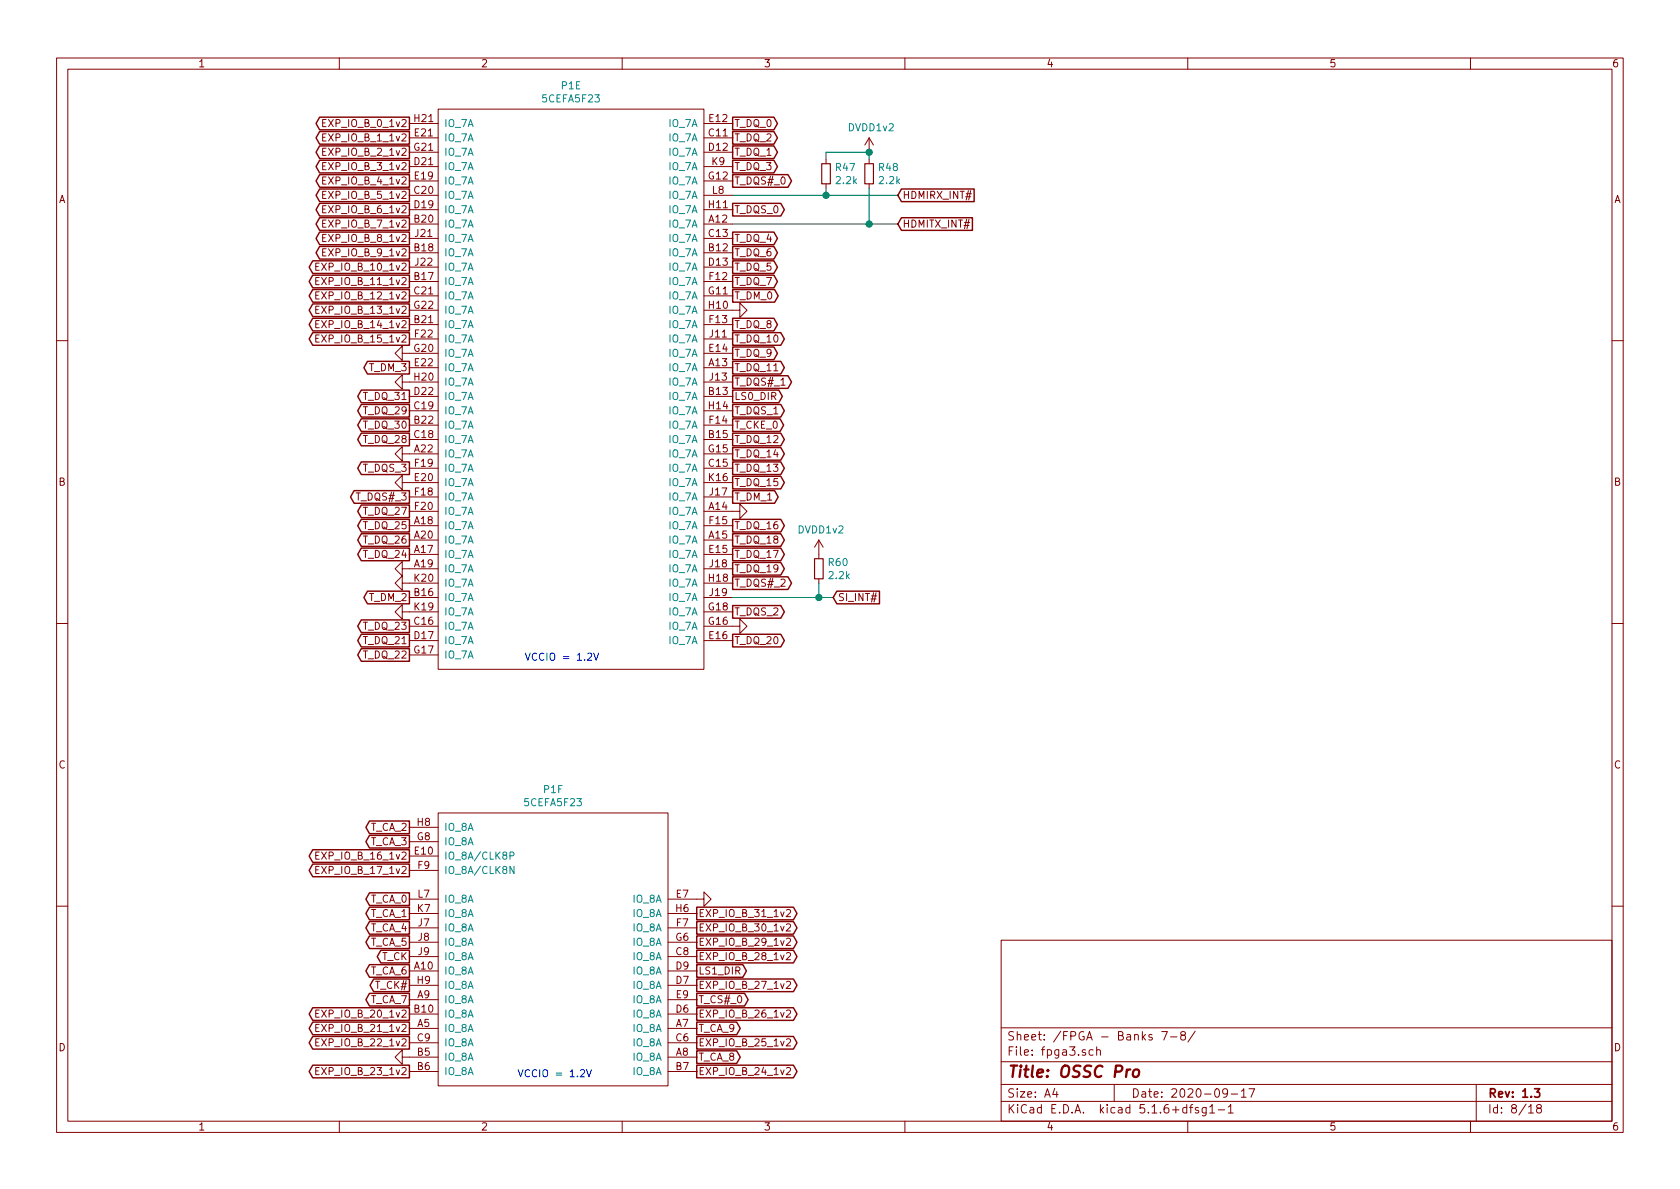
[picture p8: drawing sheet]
<svg xmlns="http://www.w3.org/2000/svg" width="297mm" height="210mm" viewBox="0 0 297 210" stroke-linecap="round" stroke-linejoin="round" font-family="sans-serif">
<g fill="none" stroke="#840000" stroke-width=".18">
<path d="M10 10.3h277v189.9h-277zM12 12.2h273v186.1h-273zM60 10.3v1.9M77.5 19.3h47v99.1h-47zM110 10.3v1.9M160 10.3v1.9M210 10.3v1.9M260 10.3v1.9M57 21.7h.5M57 24.3h.5M57 26.8h.5M57 29.4h.5"/>
<path d="M57 31.9h.5M57 34.4h.5M57 37h.5M57 39.5h.5M57.7 21.1h-.7v1.3h.7M57.7 23.7h-.7v1.2h.7M57.7 26.2h-.7v1.3h.7M57.7 28.7h-.7v1.3h.7M57.7 31.3h-.7v1.3h.7M57.7 33.8h-.7v1.3h.7M57.7 36.4h-.7v1.2h.7M57.7 38.9h-.7v1.3h.7"/>
<path d="M72.4 39.6h5.1M72.4 24.4h5.1M72.4 34.5h5.1M72.4 26.9h5.1M72.4 37.1h5.1M72.4 29.5h5.1M72.4 21.8h5.1M72.4 32h5.1M124.5 39.6h5M124.5 24.4h5M124.5 34.5h5M124.5 26.9h5"/>
<path d="M124.5 37.1h5M124.5 29.5h5M124.5 21.8h5M124.5 32h5M146 28.2v.8M146 32.5v.8M153.7 24.4l-.8 1.2M153.7 24.4v2.5M153.7 28.2v.8M153.7 32.5v.8M153.7 24.4l.7 1.2M55.8 59.8h.5"/>
<path d="M55.8 57.3h.5M55.8 54.8h.5M55.8 52.2h.5M55.8 49.7h.5M55.8 47.1h.5M56.4 59.2h-.6v1.3h.6M56.4 56.7h-.6v1.3h.6M56.4 54.1h-.6v1.3h.6M56.4 51.6h-.6v1.3h.6M56.4 49.1h-.6v1.2h.6M56.4 46.5h-.6v1.3h.6M57 44.6h.5"/>
<path d="M57 42.1h.5M57.7 44h-.7v1.3h.7M57.7 41.4h-.7v1.3h.7M72.4 44.7h5.1M72.4 49.8h5.1M72.4 57.4h5.1M72.4 42.2h5.1M72.4 52.3h5.1M72.4 47.2h5.1M72.4 59.9h5.1M72.4 54.9h5.1M124.5 54.9h6.3v-1.3l1.3 1.3-1.3 1.2v-1.2"/>
<path d="M124.5 44.7h5M124.5 49.8h5M124.5 57.4h5M124.5 42.2h5M124.5 52.3h5M124.5 47.2h5M124.5 59.9h5M10 60.2h2M71.1 62.5v-1.3l-1.3 1.3 1.3 1.2v-1.2h6.4M71.1 67.6v-1.3l-1.3 1.3 1.3 1.2v-1.2h6.4M72.4 65h5.1M72.4 70.1h5.1"/>
<path d="M72.4 77.7h5.1M72.4 75.2h5.1M72.4 72.6h5.1M124.5 65h5M124.5 70.1h5M124.5 77.7h5M124.5 75.2h5M124.5 72.6h5M124.5 62.5h5M124.5 67.6h5M285 60.2h2M71.1 85.3v-1.2l-1.3 1.2 1.3 1.3v-1.3h6.4"/>
<path d="M71.1 80.3v-1.3l-1.3 1.3 1.3 1.2v-1.2h6.4M72.4 90.4h5.1M72.4 95.5h5.1M72.4 98h5.1M72.4 93h5.1M72.4 82.8h5.1M72.4 87.9h5.1M124.5 90.4h6.3v-1.3l1.3 1.3-1.3 1.3v-1.3M124.5 95.5h5M124.5 98h5M124.5 93h5M124.5 80.3h5"/>
<path d="M124.5 82.8h5M124.5 85.3h5M124.5 87.9h5M144.8 95.5l-.8 1.3M144.8 95.5v3.3M144.8 95.5l.7 1.3M10 110.3h2M71.1 108.2v-1.3l-1.3 1.3 1.3 1.3v-1.3h6.4M71.1 103.1v-1.3l-1.3 1.3 1.3 1.3v-1.3h6.4M71.1 100.6v-1.3l-1.3 1.3 1.3 1.2v-1.2h6.4M72.4 105.7h5.1M72.4 110.7h5.1"/>
<path d="M72.4 113.3h5.1M72.4 115.8h5.1M124.5 110.7h6.3v-1.2l1.3 1.2-1.3 1.3v-1.3M124.5 100.6h5M124.5 105.7h5M124.5 113.3h5M124.5 108.2h5M124.5 103.1h5M144.8 102.4v.7M285 110.3h2M55.8 153.8h.5M55.8 151.3h.5"/>
<path d="M56.4 153.2h-.6v1.3h.6M56.4 150.7h-.6v1.2h.6M72.4 151.4h5.1M72.4 159h5.1M72.4 153.9h5.1M72.4 148.8h5.1M72.4 146.3h5.1M77.5 143.8h40.6v48.2h-40.6zM118.1 159h6.4v-1.3l1.2 1.3-1.2 1.3v-1.3M10 160.2h2M55.8 179.2h.5M56.4 178.6h-.6v1.3h.6"/>
<path d="M72.4 171.7h5.1M72.4 176.8h5.1M72.4 179.3h5.1M72.4 169.2h5.1M72.4 174.2h5.1M72.4 164.1h5.1M72.4 166.6h5.1M72.4 161.5h5.1M118.1 171.7h5.1M118.1 176.8h5.1M118.1 179.3h5.1M118.1 169.2h5.1"/>
<path d="M118.1 174.2h5.1M118.1 164.1h5.1M118.1 166.6h5.1M118.1 161.5h5.1M139 161l.5-.2 .2 .2 .1 .2-.1 .2-.7 .7h.8M139 163.5l.5-.1 .2 .1 .1 .2-.1 .2-.7 .7h.8M139 166l.5-.1 .2 .1 .1 .3-.1 .2-.7 .7h.8M139 168.6l.5-.2 .2 .2 .1 .2-.1 .2-.7 .7h.8M139 173.7l.5-.2 .2 .2 .1 .2-.1 .2-.7 .7h.8M139 178.7l.5-.1 .2 .1 .1 .3-.1 .2-.7 .7h.8M177 166.3h108v32h-108zM285 160.2h2"/>
<path d="M55.8 181.8h.5M55.8 184.3h.5M55.8 189.4h.5M56.4 183.7h-.6v1.3h.6M56.4 188.8h-.6v1.2h.6M56.4 181.1h-.6v1.3h.6M60 198.3v1.9M71.1 186.9v-1.2l-1.3 1.2 1.3 1.3v-1.3h6.4M72.4 181.9h5.1M72.4 189.5h5.1M72.4 184.4h5.1M110 198.3v1.9"/>
<path d="M118.1 181.9h5.1M118.1 186.9h5.1M118.1 189.5h5.1M118.1 184.4h5.1M139 188.9l.5-.1 .2 .1 .1 .2-.1 .2-.7 .7h.8M139 183.8l.5-.1 .2 .1 .1 .2-.1 .2-.7 .8h.8M160 198.3v1.9M177 194.8h108M177 191.8h108M177 187.8h108M177 181.8h108M186.5 192.5l-.4 1h1"/>
<path d="M186.8 193v1M193.3 185.7l-.5-.1-.2 .3 .1 .6h.6M193.9 185.7h.1a.37 .37 0 0 1 .6 .1v.8M193.9 185.1v1.5M197 191.8v3M203.7 183l-.4-.1-.2 .2 .1 .3 .5 .1v.3h-.6M205.4 182.4h1l-.6 1.5M207 183.4h1.1M209 183.1l-.2-.2v-.3a.48 .48 0 0 1 .7 0v.4l-.7 .2v.4l.2 .3 .5-.1 .1-.2-.1-.4-.2-.1M210 198.3v1.9M210.3 195.8h.6M210.9 195.3l-.4 .2v1.3"/>
<path d="M211.3 182.3l-1.3 2M211.9 195.9l-.4-.1-.2 .2 .1 .3 .5 .1v.3h-.6M213.3 195.8v1.2l-.3 .3h-.4M213.3 195.9l-.5-.1-.3 .3 .1 .6 .2 .1 .5-.1M213.9 195.8l.4-.5v1.5M213.9 196.8h.9M215.4 196.3h1.1M217 193.2l-.1 .2a.48 .48 0 0 1-.6-.1v-.6a.48 .48 0 0 1 .6-.1l.1 .1a1.19 1.19 0 0 1-.2 1.2l-.5 .1M217.2 195.8l.4-.5v1.5M217.2 196.8h.8M217.7 193.5h1.1M219.5 193l.4-.5v1.5"/>
<path d="M219.5 194h.8M220.8 192.5h1l-.6 1.5M260 198.3v1.9M261 191.8v6.5M270.3 195.8l.4-.5v1.5M270.3 196.8h.8M272 196l-.3-.3 .1-.2a.48 .48 0 0 1 .6-.1l.1 .2-.1 .3-.6 .1a.48 .48 0 0 0 0 .7l.2 .1 .5-.1v-.4l-.2-.3"/>
</g>
<path d="M271.3 192.5h.9l-.5 .6 .5 .1v.7l-.2 .1-.7-.1" fill="none" stroke="#840000" stroke-width=".3"/>
<path d="M200.5 189.3a.53 .53 0 0 1 .5-.2 .53 .53 0 0 1 .4 .4l-.1 .6a.56 .56 0 0 1-.5 .4 .56 .56 0 0 1-.5-.4z" fill="none" stroke="#840000" stroke-width=".41"/>
<path d="M90.2 151.3l.6-.1v-.4l-.1-.1h-.5v1.2M90.9 153.2v1.3l-.7-1.3v1.3" fill="none" stroke="#008484" stroke-width=".18"/>
<path d="M145.3 29h1.5v3.5h-1.5zM152.9 29h1.5v3.5h-1.5zM144 98.8h1.5v3.6h-1.5z" fill="none" stroke="#840000" stroke-width=".2"/>
<path d="M129.5 39.6h29.2M129.5 34.5h29.2M146 28.2v-1.3h7.7v1.3M146 33.3v1.2M153.7 33.3v6.3M129.5 105.7h17.8M144.8 103.1v2.6" fill="none" stroke="#008400" stroke-width=".18"/>
<g fill="none" stroke="#840000" stroke-width=".25">
<path d="M56.5 20.7h15.9v2.3h-15.9l-.6-1.2zM56.5 23.3h15.9v2.2h-15.9l-.6-1.1zM56.5 25.8h15.9v2.2h-15.9l-.6-1.1zM56.5 28.3h15.9v2.3h-15.9l-.6-1.1zM56.5 30.9h15.9v2.2h-15.9l-.6-1.1zM56.5 33.4h15.9v2.3h-15.9l-.6-1.2zM56.5 36h15.9v2.2h-15.9l-.6-1.1zM56.5 38.5h15.9v2.2h-15.9l-.6-1.1zM129.5 25.8h7.3l.7 1.1-.7 1.1h-7.3zM129.5 23.3h7.3l.7 1.1-.7 1.1h-7.3zM129.5 20.7h7.3l.7 1.1-.7 1.2h-7.3zM129.5 30.9h9.8l.7 1.1-.7 1.1h-9.8z"/>
<path d="M129.5 28.3h7.3l.7 1.2-.7 1.1h-7.3zM129.5 36h8.5l.7 1.1-.7 1.1h-8.5zM159.4 33.4h12.8v2.3h-12.8l-.7-1.2zM159.4 38.5h12.5v2.2h-12.5l-.7-1.1zM55.3 58.8h17.1v2.3h-17.1l-.6-1.2zM55.3 56.3h17.1v2.2h-17.1l-.6-1.1zM55.3 53.7h17.1v2.3h-17.1l-.6-1.1zM55.3 51.2h17.1v2.2h-17.1l-.6-1.1zM55.3 48.7h17.1v2.2h-17.1l-.6-1.1zM55.3 46.1h17.1v2.3h-17.1l-.6-1.2zM56.5 43.6h15.9v2.2h-15.9l-.6-1.1zM56.5 41h15.9v2.3h-15.9l-.6-1.1z"/>
<path d="M129.5 41h7.3l.7 1.2-.7 1.1h-7.3zM129.5 43.6h7.3l.7 1.1-.7 1.1h-7.3zM129.5 46.1h7.3l.7 1.1-.7 1.2h-7.3zM129.5 48.7h7.3l.7 1.1-.7 1.1h-7.3zM129.5 51.2h7.5l.6 1.1-.6 1.1h-7.5zM129.5 56.3h7.3l.7 1.1-.7 1.1h-7.3zM129.5 58.8h8.5l.7 1.1-.7 1.2h-8.5zM63.9 76.6h8.5v2.2h-8.5l-.7-1.1zM63.9 74.1h8.5v2.2h-8.5l-.7-1.1zM63.9 71.5h8.5v2.3h-8.5l-.7-1.2zM63.9 69h8.5v2.2h-8.5l-.7-1.1zM65 63.9h7.4v2.2h-7.4l-.7-1.1z"/>
<path d="M129.5 69h8.2l.6 1.1-.6 1.1h-8.2zM129.5 61.4h7.3l.7 1.1-.7 1.1h-7.3zM129.5 63.9h8.5l.7 1.1-.7 1.1h-8.5zM129.5 66.4h9.8l.7 1.2-.7 1.1h-9.8zM129.5 71.5h8.5l.7 1.1-.7 1.2h-8.5zM129.5 74.1h8.4l.7 1.1-.7 1.1h-8.4zM129.5 76.6h8.5l.7 1.1-.7 1.1h-8.5zM129.5 79.1h8.5l.7 1.2-.7 1.1h-8.5zM62.6 86.8h9.8v2.2h-9.8l-.6-1.1zM63.9 81.7h8.5v2.2h-8.5l-.7-1.1zM63.9 96.9h8.5v2.3h-8.5l-.7-1.2zM63.9 94.4h8.5v2.2h-8.5l-.7-1.1z"/>
<path d="M63.9 91.8h8.5v2.3h-8.5l-.7-1.1zM63.9 89.3h8.5v2.2h-8.5l-.7-1.1zM129.5 99.5h8.5l.7 1.1-.7 1.1h-8.5zM129.5 94.4h8.5l.7 1.1-.7 1.1h-8.5zM129.5 81.7h8.5l.7 1.1-.7 1.1h-8.5zM129.5 84.2h8.5l.7 1.1-.7 1.2h-8.5zM129.5 86.8h7.5l.6 1.1-.6 1.1h-7.5zM129.5 91.8h8.5l.7 1.2-.7 1.1h-8.5zM129.5 96.9h8.5l.7 1.1-.7 1.2h-8.5zM63.9 114.7h8.5v2.2h-8.5l-.7-1.1zM63.9 112.2h8.5v2.2h-8.5l-.7-1.1zM63.9 109.6h8.5v2.3h-8.5l-.7-1.2z"/>
<path d="M65 104.5h7.4v2.3h-7.4l-.7-1.1zM129.5 102h9.8l.7 1.1-.7 1.1h-9.8zM129.5 107.1h8.5l.7 1.1-.7 1.1h-8.5zM129.5 112.2h8.5l.7 1.1-.7 1.1h-8.5zM148 104.5h7.5v2.3h-7.5l-.7-1.1zM55.3 152.8h17.1v2.2h-17.1l-.6-1.1zM55.3 150.3h17.1v2.2h-17.1l-.6-1.1zM65.3 157.9h7.1v2.2h-7.1l-.6-1.1zM65.3 147.7h7.1v2.3h-7.1l-.6-1.2zM65.3 145.2h7.1v2.2h-7.1l-.6-1.1zM55.3 178.2h17.1v2.2h-17.1l-.6-1.1zM65.3 175.7h7.1v2.2h-7.1l-.6-1.1z"/>
<path d="M65.3 170.6h7.1v2.2h-7.1l-.6-1.1zM65.3 165.5h7.1v2.2h-7.1l-.6-1.1zM65.3 163h7.1v2.2h-7.1l-.6-1.1zM65.3 160.4h7.1v2.3h-7.1l-.6-1.2zM66.1 173.1h6.3v2.3h-6.3l-.7-1.2zM67.3 168h5.1v2.3h-5.1l-.6-1.1zM123.2 160.4h17.1l.6 1.1-.6 1.2h-17.1zM123.2 170.6h8.1l.7 1.1-.7 1.1h-8.1zM123.2 175.7h8.4l.7 1.1-.7 1.1h-8.4zM123.2 163h17.1l.6 1.1-.6 1.1h-17.1zM123.2 165.5h17.1l.6 1.1-.6 1.1h-17.1zM123.2 168h17.1l.6 1.2-.6 1.1h-17.1z"/>
<path d="M123.2 173.1h17.1l.6 1.1-.6 1.2h-17.1zM123.2 178.2h17.1l.6 1.1-.6 1.1h-17.1zM55.3 183.3h17.1v2.2h-17.1l-.6-1.1zM55.3 188.4h17.1v2.2h-17.1l-.6-1.1zM55.3 180.7h17.1v2.3h-17.1l-.6-1.1zM123.2 180.7h7.1l.6 1.2-.6 1.1h-7.1zM123.2 185.8h7.1l.6 1.1-.6 1.2h-7.1zM123.2 188.4h17.1l.6 1.1-.6 1.1h-17.1zM123.2 183.3h17.1l.6 1.1-.6 1.1h-17.1z"/>
</g>
<path d="M103.9 115.6l.5-.1 .2 .3v.2l-.8 .8h.8M105 115.5l.4 1.3 .4-1.3M102.6 189.3l.5-.2 .3 .4-.1 .2-.7 .7h.8M103.7 189.1l.4 1.3 .5-1.3" fill="none" stroke="#0000c2" stroke-width=".18"/>
<g fill="#008400" stroke="#008400" stroke-width=".25">
<circle cx="153.7" cy="26.9" r=".51"/>
<circle cx="146.1" cy="34.5" r=".51"/>
<circle cx="144.8" cy="105.7" r=".51"/>
<circle cx="153.7" cy="39.6" r=".51"/>
</g>
<text font-size="2.8" fill="#840000" x="178" y="190.5">Title: OSSC Pro</text>
<g font-size="2.1" fill="#840000">
<text x="178" y="184">Sheet: /FPGA - Banks 7-8/</text>
<text x="178" y="186.7">File: fpga3.sch</text>
<text x="178" y="196.9">KiCad E.D.A. kicad 5.1.6+dfsg1-1</text>
<text x="178" y="194.1">Size: A4</text>
<text x="200" y="194.1">Date: 2020-09-17</text>
<text x="263" y="194.1">Rev: 1.3</text>
<text x="263" y="196.9">Id: 8/18</text>
</g>
<g font-size="1.8" fill="#840000">
<text x="35" y="11.9">1</text>
<text x="85" y="11.9">2</text>
<text x="135" y="11.9">3</text>
<text x="185" y="11.9">4</text>
<text x="235" y="11.9">5</text>
<text x="285" y="11.9">6</text>
<text x="57.6" y="22.5">EXP_IO_B_0_1v2</text>
<text x="73.3" y="21.6">H21</text>
<text x="125.4" y="21.6">E12</text>
<text x="129.8" y="22.5">T_DQ_0</text>
<text x="57.6" y="25">EXP_IO_B_1_1v2</text>
<text x="57.6" y="27.6">EXP_IO_B_2_1v2</text>
<text x="73.3" y="26.7">G21</text>
<text x="73.3" y="29.2">D21</text>
<text x="73.4" y="24.1">E21</text>
<text x="125.4" y="24.1">C11</text>
<text x="125.4" y="26.7">D12</text>
<text x="125.9" y="29.2">K9</text>
<text x="129.8" y="27.6">T_DQ_1</text>
<text x="129.8" y="25">T_DQ_2</text>
<text x="10.4" y="35.9">A</text>
<text x="57.6" y="30.1">EXP_IO_B_3_1v2</text>
<text x="57.6" y="32.6">EXP_IO_B_4_1v2</text>
<text x="57.6" y="35.2">EXP_IO_B_5_1v2</text>
<text x="73.3" y="34.3">C20</text>
<text x="73.4" y="31.7">E19</text>
<text x="125.3" y="31.7">G12</text>
<text x="126" y="34.3">L8</text>
<text x="129.8" y="32.6">T_DQS#_0</text>
<text x="129.8" y="30.1">T_DQ_3</text>
<text x="159.5" y="35.2">HDMIRX_INT#</text>
<text x="285.4" y="35.9">A</text>
<text x="57.6" y="37.7">EXP_IO_B_6_1v2</text>
<text x="57.6" y="40.3">EXP_IO_B_7_1v2</text>
<text x="73.3" y="39.4">B20</text>
<text x="73.3" y="36.8">D19</text>
<text x="73.5" y="41.9">J21</text>
<text x="125.4" y="39.4">A12</text>
<text x="125.4" y="41.9">C13</text>
<text x="125.4" y="36.8">H11</text>
<text x="129.8" y="37.7">T_DQS_0</text>
<text x="159.5" y="40.3">HDMITX_INT#</text>
<text x="56.6" y="47.9">EXP_IO_B_10_1v2</text>
<text x="57.6" y="45.3">EXP_IO_B_9_1v2</text>
<text x="57.6" y="42.8">EXP_IO_B_8_1v2</text>
<text x="73.3" y="44.4">B18</text>
<text x="73.5" y="47">J22</text>
<text x="125.4" y="44.4">B12</text>
<text x="125.4" y="47">D13</text>
<text x="129.8" y="42.8">T_DQ_4</text>
<text x="129.8" y="45.3">T_DQ_6</text>
<text x="129.8" y="47.9">T_DQ_5</text>
<text x="56.6" y="53">EXP_IO_B_12_1v2</text>
<text x="56.6" y="50.4">EXP_IO_B_11_1v2</text>
<text x="73.3" y="49.5">B17</text>
<text x="73.3" y="52.1">C21</text>
<text x="125.3" y="52.1">G11</text>
<text x="125.5" y="49.5">F12</text>
<text x="129.8" y="50.4">T_DQ_7</text>
<text x="129.8" y="53">T_DM_0</text>
<text x="56.6" y="58">EXP_IO_B_14_1v2</text>
<text x="56.6" y="55.5">EXP_IO_B_13_1v2</text>
<text x="73.3" y="54.6">G22</text>
<text x="73.3" y="57.1">B21</text>
<text x="73.4" y="59.7">F22</text>
<text x="125.4" y="54.6">H10</text>
<text x="125.5" y="57.1">F13</text>
<text x="125.5" y="59.7">J11</text>
<text x="129.8" y="58">T_DQ_8</text>
<text x="56.6" y="60.6">EXP_IO_B_15_1v2</text>
<text x="65.4" y="65.7">T_DM_3</text>
<text x="73.3" y="62.2">G20</text>
<text x="73.4" y="64.8">E22</text>
<text x="125.4" y="64.8">A13</text>
<text x="125.4" y="62.2">E14</text>
<text x="129.8" y="60.6">T_DQ_10</text>
<text x="129.8" y="63.1">T_DQ_9</text>
<text x="129.8" y="65.7">T_DQ_11</text>
<text x="64.5" y="70.7">T_DQ_31</text>
<text x="73.3" y="69.8">D22</text>
<text x="73.3" y="67.3">H20</text>
<text x="125.4" y="69.8">B13</text>
<text x="125.5" y="67.3">J13</text>
<text x="129.8" y="70.7">LS0_DIR</text>
<text x="129.8" y="68.2">T_DQS#_1</text>
<text x="64.5" y="75.8">T_DQ_30</text>
<text x="64.5" y="73.3">T_DQ_29</text>
<text x="73.3" y="74.9">B22</text>
<text x="73.3" y="77.5">C18</text>
<text x="73.3" y="72.4">C19</text>
<text x="125.4" y="77.5">B15</text>
<text x="125.4" y="72.4">H14</text>
<text x="125.5" y="74.9">F14</text>
<text x="129.8" y="73.3">T_DQS_1</text>
<text x="129.8" y="75.8">T_CKE_0</text>
<text x="64.3" y="83.4">T_DQS_3</text>
<text x="64.5" y="78.4">T_DQ_28</text>
<text x="73.3" y="80">A22</text>
<text x="73.4" y="82.5">F19</text>
<text x="125.3" y="80">G15</text>
<text x="125.4" y="82.5">C15</text>
<text x="129.8" y="78.4">T_DQ_12</text>
<text x="129.8" y="80.9">T_DQ_14</text>
<text x="129.8" y="83.4">T_DQ_13</text>
<text x="10.4" y="85.9">B</text>
<text x="63.3" y="88.5">T_DQS#_3</text>
<text x="73.4" y="85.1">E20</text>
<text x="73.4" y="87.6">F18</text>
<text x="125.4" y="85.1">K16</text>
<text x="125.5" y="87.6">J17</text>
<text x="129.8" y="86">T_DQ_15</text>
<text x="129.8" y="88.5">T_DM_1</text>
<text x="285.4" y="85.9">B</text>
<text x="64.5" y="93.6">T_DQ_25</text>
<text x="64.5" y="91.1">T_DQ_27</text>
<text x="73.3" y="92.7">A18</text>
<text x="73.3" y="95.2">A20</text>
<text x="73.4" y="90.2">F20</text>
<text x="125.4" y="90.2">A14</text>
<text x="125.4" y="95.2">A15</text>
<text x="125.5" y="92.7">F15</text>
<text x="129.8" y="93.6">T_DQ_16</text>
<text x="64.5" y="98.7">T_DQ_24</text>
<text x="64.5" y="96.1">T_DQ_26</text>
<text x="73.3" y="97.8">A17</text>
<text x="73.3" y="100.3">A19</text>
<text x="125.4" y="97.8">E15</text>
<text x="125.5" y="100.3">J18</text>
<text x="129.8" y="101.2">T_DQ_19</text>
<text x="129.8" y="96.1">T_DQ_18</text>
<text x="129.8" y="98.7">T_DQ_17</text>
<text x="65.4" y="106.3">T_DM_2</text>
<text x="73.3" y="105.4">B16</text>
<text x="73.3" y="107.9">K19</text>
<text x="73.3" y="102.9">K20</text>
<text x="125.3" y="107.9">G18</text>
<text x="125.4" y="102.9">H18</text>
<text x="125.5" y="105.4">J19</text>
<text x="129.8" y="103.8">T_DQS#_2</text>
<text x="148.1" y="106.3">SI_INT#</text>
<text x="64.5" y="113.9">T_DQ_21</text>
<text x="64.5" y="111.4">T_DQ_23</text>
<text x="73.3" y="110.5">C16</text>
<text x="73.3" y="113">D17</text>
<text x="125.3" y="110.5">G16</text>
<text x="125.4" y="113">E16</text>
<text x="129.8" y="108.8">T_DQS_2</text>
<text x="129.8" y="113.9">T_DQ_20</text>
<text x="64.5" y="116.5">T_DQ_22</text>
<text x="73.3" y="115.6">G17</text>
<text x="10.4" y="135.9">C</text>
<text x="285.4" y="135.9">C</text>
<text x="65.6" y="149.5">T_CA_3</text>
<text x="65.6" y="146.9">T_CA_2</text>
<text x="73.8" y="148.6">G8</text>
<text x="73.8" y="146">H8</text>
<text x="56.6" y="154.6">EXP_IO_B_17_1v2</text>
<text x="56.6" y="152">EXP_IO_B_16_1v2</text>
<text x="73.4" y="151.1">E10</text>
<text x="73.9" y="153.7">F9</text>
<text x="65.6" y="159.6">T_CA_0</text>
<text x="73.8" y="161.3">K7</text>
<text x="73.9" y="158.7">L7</text>
<text x="119.5" y="161.3">H6</text>
<text x="119.6" y="158.7">E7</text>
<text x="65.6" y="167.3">T_CA_5</text>
<text x="65.6" y="164.7">T_CA_4</text>
<text x="65.6" y="162.2">T_CA_1</text>
<text x="74" y="163.8">J7</text>
<text x="74" y="166.4">J8</text>
<text x="119.5" y="166.4">G6</text>
<text x="119.6" y="163.8">F7</text>
<text x="123.4" y="162.2">EXP_IO_B_31_1v2</text>
<text x="123.4" y="164.7">EXP_IO_B_30_1v2</text>
<text x="123.4" y="167.3">EXP_IO_B_29_1v2</text>
<text x="65.6" y="172.3">T_CA_6</text>
<text x="67.5" y="169.8">T_CK</text>
<text x="73.3" y="171.4">A10</text>
<text x="73.8" y="174">H9</text>
<text x="74" y="168.9">J9</text>
<text x="119.5" y="168.9">C8</text>
<text x="119.5" y="174">D7</text>
<text x="119.5" y="171.4">D9</text>
<text x="123.4" y="172.3">LS1_DIR</text>
<text x="123.4" y="169.8">EXP_IO_B_28_1v2</text>
<text x="56.6" y="180">EXP_IO_B_20_1v2</text>
<text x="65.6" y="177.4">T_CA_7</text>
<text x="66.5" y="174.9">T_CK#</text>
<text x="73.3" y="179.1">B10</text>
<text x="73.8" y="176.5">A9</text>
<text x="119.5" y="179.1">D6</text>
<text x="119.6" y="176.5">E9</text>
<text x="123.4" y="177.4">T_CS#_0</text>
<text x="123.4" y="174.9">EXP_IO_B_27_1v2</text>
<text x="123.4" y="180">EXP_IO_B_26_1v2</text>
<text x="10.4" y="185.9">D</text>
<text x="56.6" y="185">EXP_IO_B_22_1v2</text>
<text x="56.6" y="182.5">EXP_IO_B_21_1v2</text>
<text x="73.8" y="181.6">A5</text>
<text x="73.8" y="184.1">C9</text>
<text x="119.5" y="181.6">A7</text>
<text x="119.5" y="184.1">C6</text>
<text x="123.4" y="182.5">T_CA_9</text>
<text x="123.4" y="185">EXP_IO_B_25_1v2</text>
<text x="285.4" y="185.9">D</text>
<text x="56.6" y="190.1">EXP_IO_B_23_1v2</text>
<text x="73.8" y="186.7">B5</text>
<text x="73.8" y="189.2">B6</text>
<text x="119.5" y="186.7">A8</text>
<text x="119.5" y="189.2">B7</text>
<text x="123.4" y="187.6">T_CA_8</text>
<text x="123.4" y="190.1">EXP_IO_B_24_1v2</text>
<text x="35" y="199.9">1</text>
<text x="85" y="199.9">2</text>
<text x="135" y="199.9">3</text>
<text x="185" y="199.9">4</text>
<text x="235" y="199.9">5</text>
<text x="285" y="199.9">6</text>
</g>
<g font-size="1.8" fill="#008484">
<text x="99.3" y="15.8">P1E</text>
<text x="78.5" y="22.5">IO_7A</text>
<text x="96.1" y="18.1">5CEFA5F23</text>
<text x="118.3" y="22.5">IO_7A</text>
<text x="150.1" y="23.2">DVDD1v2</text>
<text x="78.5" y="25">IO_7A</text>
<text x="78.5" y="27.6">IO_7A</text>
<text x="118.3" y="25">IO_7A</text>
<text x="118.3" y="27.6">IO_7A</text>
<text x="78.5" y="35.2">IO_7A</text>
<text x="78.5" y="30.1">IO_7A</text>
<text x="78.5" y="32.6">IO_7A</text>
<text x="118.3" y="32.6">IO_7A</text>
<text x="118.3" y="30.1">IO_7A</text>
<text x="118.3" y="35.2">IO_7A</text>
<text x="147.8" y="30.2">R47</text>
<text x="147.9" y="32.6">2.2k</text>
<text x="155.4" y="30.2">R48</text>
<text x="155.5" y="32.6">2.2k</text>
<text x="78.5" y="40.3">IO_7A</text>
<text x="78.5" y="37.7">IO_7A</text>
<text x="118.3" y="40.3">IO_7A</text>
<text x="118.3" y="37.7">IO_7A</text>
<text x="78.5" y="45.3">IO_7A</text>
<text x="78.5" y="42.8">IO_7A</text>
<text x="78.5" y="47.9">IO_7A</text>
<text x="118.3" y="45.3">IO_7A</text>
<text x="118.3" y="42.8">IO_7A</text>
<text x="118.3" y="47.9">IO_7A</text>
<text x="78.5" y="50.4">IO_7A</text>
<text x="78.5" y="53">IO_7A</text>
<text x="118.3" y="50.4">IO_7A</text>
<text x="118.3" y="53">IO_7A</text>
<text x="78.5" y="58">IO_7A</text>
<text x="78.5" y="55.5">IO_7A</text>
<text x="118.3" y="58">IO_7A</text>
<text x="118.3" y="55.5">IO_7A</text>
<text x="78.5" y="65.7">IO_7A</text>
<text x="78.5" y="60.6">IO_7A</text>
<text x="78.5" y="63.1">IO_7A</text>
<text x="118.3" y="65.7">IO_7A</text>
<text x="118.3" y="63.1">IO_7A</text>
<text x="118.3" y="60.6">IO_7A</text>
<text x="78.5" y="70.7">IO_7A</text>
<text x="78.5" y="68.2">IO_7A</text>
<text x="118.3" y="70.7">IO_7A</text>
<text x="118.3" y="68.2">IO_7A</text>
<text x="78.5" y="75.8">IO_7A</text>
<text x="78.5" y="73.3">IO_7A</text>
<text x="118.3" y="75.8">IO_7A</text>
<text x="118.3" y="73.3">IO_7A</text>
<text x="78.5" y="80.9">IO_7A</text>
<text x="78.5" y="78.4">IO_7A</text>
<text x="78.5" y="83.4">IO_7A</text>
<text x="118.3" y="78.4">IO_7A</text>
<text x="118.3" y="83.4">IO_7A</text>
<text x="118.3" y="80.9">IO_7A</text>
<text x="78.5" y="86">IO_7A</text>
<text x="78.5" y="88.5">IO_7A</text>
<text x="118.3" y="88.5">IO_7A</text>
<text x="118.3" y="86">IO_7A</text>
<text x="78.5" y="93.6">IO_7A</text>
<text x="78.5" y="91.1">IO_7A</text>
<text x="118.3" y="91.1">IO_7A</text>
<text x="118.3" y="93.6">IO_7A</text>
<text x="141.2" y="94.3">DVDD1v2</text>
<text x="78.5" y="98.7">IO_7A</text>
<text x="78.5" y="101.2">IO_7A</text>
<text x="78.5" y="96.1">IO_7A</text>
<text x="118.3" y="96.1">IO_7A</text>
<text x="118.3" y="98.7">IO_7A</text>
<text x="118.3" y="101.2">IO_7A</text>
<text x="146.6" y="100.1">R60</text>
<text x="78.5" y="106.3">IO_7A</text>
<text x="78.5" y="103.8">IO_7A</text>
<text x="118.3" y="103.8">IO_7A</text>
<text x="118.3" y="106.3">IO_7A</text>
<text x="146.7" y="102.4">2.2k</text>
<text x="78.5" y="111.4">IO_7A</text>
<text x="78.5" y="113.9">IO_7A</text>
<text x="78.5" y="108.8">IO_7A</text>
<text x="118.3" y="113.9">IO_7A</text>
<text x="118.3" y="111.4">IO_7A</text>
<text x="118.3" y="108.8">IO_7A</text>
<text x="78.5" y="116.5">IO_7A</text>
<text x="92.9" y="142.6">5CEFA5F23</text>
<text x="96.2" y="140.3">P1F</text>
<text x="78.5" y="149.5">IO_8A</text>
<text x="78.5" y="146.9">IO_8A</text>
<text x="78.5" y="152">IO_8A/CLK8P</text>
<text x="78.5" y="154.6">IO_8A/CLK8N</text>
<text x="78.5" y="159.6">IO_8A</text>
<text x="112" y="159.6">IO_8A</text>
<text x="78.5" y="164.7">IO_8A</text>
<text x="78.5" y="167.3">IO_8A</text>
<text x="78.5" y="162.2">IO_8A</text>
<text x="112" y="164.7">IO_8A</text>
<text x="112" y="167.3">IO_8A</text>
<text x="112" y="162.2">IO_8A</text>
<text x="78.5" y="172.3">IO_8A</text>
<text x="78.5" y="169.8">IO_8A</text>
<text x="112" y="169.8">IO_8A</text>
<text x="112" y="172.3">IO_8A</text>
<text x="78.5" y="177.4">IO_8A</text>
<text x="78.5" y="180">IO_8A</text>
<text x="78.5" y="174.9">IO_8A</text>
<text x="112" y="180">IO_8A</text>
<text x="112" y="174.9">IO_8A</text>
<text x="112" y="177.4">IO_8A</text>
<text x="78.5" y="182.5">IO_8A</text>
<text x="78.5" y="185">IO_8A</text>
<text x="112" y="182.5">IO_8A</text>
<text x="112" y="185">IO_8A</text>
<text x="78.5" y="187.6">IO_8A</text>
<text x="78.5" y="190.1">IO_8A</text>
<text x="112" y="187.6">IO_8A</text>
<text x="112" y="190.1">IO_8A</text>
</g>
<g font-size="1.8" fill="#0000c2">
<text x="92.7" y="116.8">VCCIO = 1.2V</text>
<text x="91.4" y="190.5">VCCIO = 1.2V</text>
</g>
</svg>
